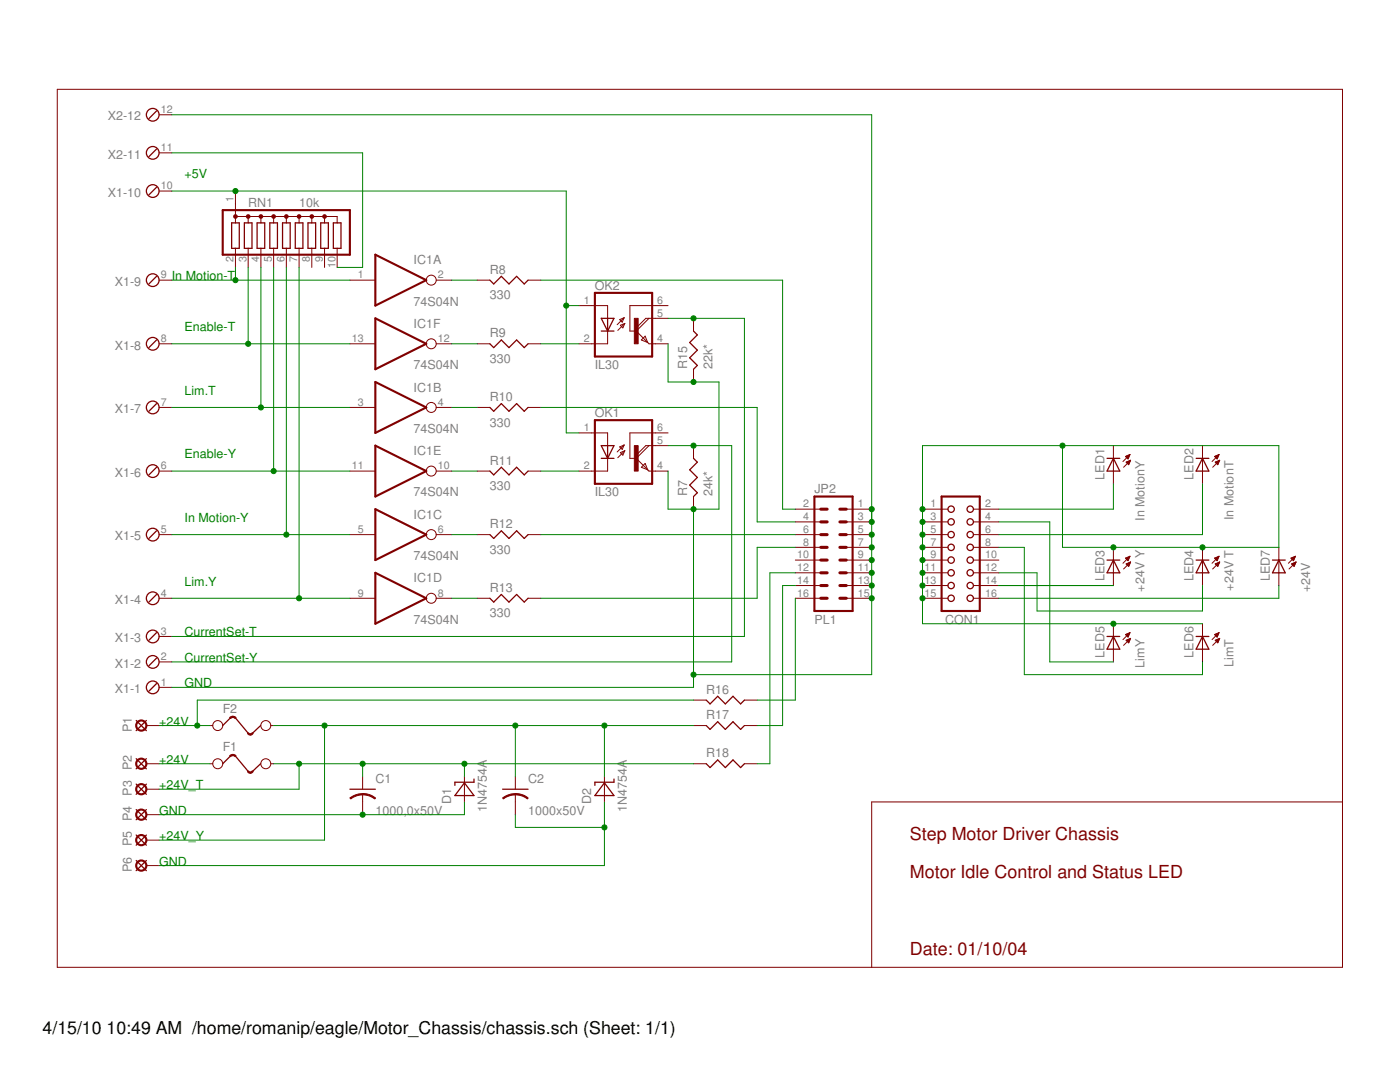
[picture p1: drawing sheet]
<svg xmlns="http://www.w3.org/2000/svg" width="279mm" height="216mm" viewBox="0 0 279 216" stroke-linecap="round" stroke-linejoin="round" font-family="sans-serif">
<g fill="#800000" stroke="#800000" stroke-width=".2">
<path d="M11.4 17.8v175.2z"/>
<path d="M11.4 193h162.6z"/>
<path d="M174 193h93.9z"/>
<path d="M267.9 160v33z"/>
<path d="M267.9 17.8v142.2z"/>
<path d="M11.4 17.8h256.5z"/>
<path d="M174 160v33z"/>
<path d="M174 160h93.9z"/>
<path d="M69.8 55.9h5.1z"/>
<path d="M87.1 55.9h3z"/>
<path d="M69.8 81.3h5.1z"/>
<path d="M87.1 81.3h3z"/>
<path d="M69.8 106.7h5.1z"/>
<path d="M87.1 106.7h3z"/>
<path d="M69.8 119.4h5.1z"/>
<path d="M87.1 119.4h3z"/>
<path d="M69.8 94h5.1z"/>
<path d="M87.1 94h3z"/>
<path d="M69.8 68.6h5.1z"/>
<path d="M87.1 68.6h3z"/>
<path d="M31.7 137.2h2.6z"/>
<path d="M31.7 132.1h2.6z"/>
<path d="M31.7 127h2.6z"/>
<path d="M31.7 119.4h2.6z"/>
<path d="M31.7 106.7h2.6z"/>
<path d="M31.7 94h2.6z"/>
<path d="M31.7 81.3h2.6z"/>
<path d="M31.7 68.6h2.6z"/>
<path d="M31.7 55.9h2.6z"/>
<path d="M31.7 38.1h2.6z"/>
<path d="M138.4 88.9v2.6z"/>
<path d="M138.4 99.1v2.5z"/>
<path d="M105.4 55.9h2.5z"/>
<path d="M95.2 55.9h2.6z"/>
<path d="M105.4 68.6h2.5z"/>
<path d="M95.2 68.6h2.6z"/>
<path d="M105.4 81.3h2.5z"/>
<path d="M95.2 81.3h2.6z"/>
<path d="M105.4 94h2.5z"/>
<path d="M95.2 94h2.6z"/>
<path d="M105.4 106.7h2.5z"/>
<path d="M95.2 106.7h2.6z"/>
<path d="M105.4 119.4h2.5z"/>
<path d="M95.2 119.4h2.6z"/>
<path d="M168.9 101.6h5.1z"/>
<path d="M168.9 104.1h5.1z"/>
<path d="M168.9 106.7h5.1z"/>
<path d="M168.9 109.2h5.1z"/>
<path d="M168.9 111.8h5.1z"/>
<path d="M158.7 101.6h5.1z"/>
<path d="M158.7 104.1h5.1z"/>
<path d="M158.7 106.7h5.1z"/>
<path d="M158.7 109.2h5.1z"/>
<path d="M158.7 111.8h5.1z"/>
<path d="M168.9 114.3h5.1z"/>
<path d="M168.9 116.8h5.1z"/>
<path d="M168.9 119.4h5.1z"/>
<path d="M158.7 114.3h5.1z"/>
<path d="M158.7 116.8h5.1z"/>
<path d="M158.7 119.4h5.1z"/>
<path d="M72.4 154.9v2.6z"/>
<path d="M72.4 160v2.6z"/>
<path d="M72.4 158.5v1.5z"/>
<path d="M102.8 154.9v2.6z"/>
<path d="M102.8 160v2.6z"/>
<path d="M102.8 158.5v1.5z"/>
<path d="M92.7 157.5v2.5z"/>
<path d="M92.7 154.9v2.6z"/>
<path d="M120.6 157.5v2.5z"/>
<path d="M120.6 154.9v2.6z"/>
<path d="M115.5 86.4h2.6z"/>
<path d="M115.5 94h2.6z"/>
<path d="M130.8 86.4h2.5z"/>
<path d="M130.8 94h2.5z"/>
<path d="M130.8 88.9h2.5z"/>
<path d="M125.7 86.4v5.1z"/>
<path d="M125.7 91.5h1.3z"/>
<path d="M123.3 91.3l1.4-1.4z"/>
<path d="M123.8 90.3l.9-.4z"/>
<path d="M123.8 90.3l.5 .5z"/>
<path d="M124.7 89.9l-.4 .9z"/>
<path d="M123.7 89.2l.9-.4z"/>
<path d="M123.7 89.2l.5 .5z"/>
<path d="M124.6 88.8l-.4 .9z"/>
<path d="M123.2 90.2l1.4-1.4z"/>
<path d="M121.3 91.5v2.5z"/>
<path d="M121.3 86.4v2.5z"/>
<path d="M118.1 94h3.2z"/>
<path d="M118.1 86.4h3.2z"/>
<path d="M125.7 86.4h5.1z"/>
<path d="M129.5 88.9l-2.5 2.6z"/>
<path d="M127 91.5l2.3 2.2z"/>
<path d="M129.5 94h1.3z"/>
<path d="M129.5 88.9h1.3z"/>
<path d="M128.8 92.5l.5 1.2z"/>
<path d="M129.3 93.7l.2 .3z"/>
<path d="M128 93.2l1.3 .5z"/>
<path d="M128 93.2l.8-.7z"/>
<path d="M128.9 88.9h.6z"/>
<path d="M127 90.8l1.9-1.9z"/>
<path d="M115.5 61h2.6z"/>
<path d="M115.5 68.6h2.6z"/>
<path d="M130.8 61h2.5z"/>
<path d="M130.8 68.6h2.5z"/>
<path d="M130.8 63.5h2.5z"/>
<path d="M125.7 61v5.1z"/>
<path d="M125.7 66.1h1.3z"/>
<path d="M123.3 65.9l1.4-1.4z"/>
<path d="M123.8 64.9l.9-.4z"/>
<path d="M123.8 64.9l.5 .5z"/>
<path d="M124.7 64.5l-.4 .9z"/>
<path d="M123.7 63.8l.9-.4z"/>
<path d="M123.7 63.8l.5 .5z"/>
<path d="M124.6 63.4l-.4 .9z"/>
<path d="M123.2 64.8l1.4-1.4z"/>
<path d="M121.3 66.1v2.5z"/>
<path d="M121.3 61v2.5z"/>
<path d="M118.1 68.6h3.2z"/>
<path d="M118.1 61h3.2z"/>
<path d="M125.7 61h5.1z"/>
<path d="M127 66.1l2.5-2.6z"/>
<path d="M127 66.1l2.3 2.2z"/>
<path d="M129.5 68.6h1.3z"/>
<path d="M129.5 63.5h1.3z"/>
<path d="M128.8 67.1l.5 1.2z"/>
<path d="M129.3 68.3l.2 .3z"/>
<path d="M128 67.8l1.3 .5z"/>
<path d="M128.8 67.1l-.8 .7z"/>
<path d="M128.9 63.5h.6z"/>
<path d="M128.9 63.5l-1.9 1.9z"/>
<path d="M138.4 63.5v2.6z"/>
<path d="M138.4 73.7v2.5z"/>
<path d="M148.6 139.7h2.5z"/>
<path d="M138.4 139.7h2.5z"/>
<path d="M148.6 144.8h2.5z"/>
<path d="M138.4 144.8h2.5z"/>
<path d="M148.6 152.4h2.5z"/>
<path d="M138.4 152.4h2.5z"/>
<path d="M47 38.1v2.6z"/>
<path d="M47 50.8v2.6z"/>
<path d="M49.5 50.8v2.6z"/>
<path d="M52.1 50.8v2.6z"/>
<path d="M54.6 50.8v2.6z"/>
<path d="M57.1 50.8v2.6z"/>
<path d="M59.7 50.8v2.6z"/>
<path d="M62.2 50.8v2.6z"/>
<path d="M64.8 50.8v2.6z"/>
<path d="M67.3 50.8v2.6z"/>
<path d="M47 49.6v1.2z"/>
<path d="M47 43.2v1.3z"/>
<path d="M47 43.2h2.5z"/>
<path d="M49.5 43.2v1.3z"/>
<path d="M49.5 43.2h2.6z"/>
<path d="M52.1 43.2v1.3z"/>
<path d="M52.1 43.2h2.5z"/>
<path d="M54.6 43.2v1.3z"/>
<path d="M54.6 43.2h2.5z"/>
<path d="M57.1 43.2v1.3z"/>
<path d="M57.1 49.6v1.2z"/>
<path d="M54.6 49.6v1.2z"/>
<path d="M52.1 49.6v1.2z"/>
<path d="M49.5 49.6v1.2z"/>
<path d="M59.7 49.6v1.2z"/>
<path d="M59.7 43.2v1.3z"/>
<path d="M59.7 43.2h2.5z"/>
<path d="M62.2 43.2v1.3z"/>
<path d="M62.2 43.2h2.6z"/>
<path d="M64.8 43.2v1.3z"/>
<path d="M64.8 43.2h2.5z"/>
<path d="M67.3 43.2v1.3z"/>
<path d="M67.3 49.6v1.2z"/>
<path d="M64.8 49.6v1.2z"/>
<path d="M62.2 49.6v1.2z"/>
<path d="M57.1 43.2h2.6z"/>
<path d="M47 40.7v2.5z"/>
<path d="M41.9 152.4h.6z"/>
<path d="M54 152.4h.6z"/>
<path d="M41.9 144.8h.6z"/>
<path d="M54 144.8h.6z"/>
<path d="M29.2 144.8h2.5z"/>
<path d="M29.2 152.4h2.5z"/>
<path d="M29.2 157.5h2.5z"/>
<path d="M29.2 162.6h2.5z"/>
<path d="M29.2 167.6h2.5z"/>
<path d="M29.2 172.7h2.5z"/>
<path d="M184.1 101.6h5.1z"/>
<path d="M194.3 101.6h5z"/>
<path d="M184.1 104.1h5.1z"/>
<path d="M194.3 104.1h5z"/>
<path d="M184.1 106.7h5.1z"/>
<path d="M194.3 106.7h5z"/>
<path d="M184.1 109.2h5.1z"/>
<path d="M194.3 109.2h5z"/>
<path d="M184.1 111.8h5.1z"/>
<path d="M194.3 111.8h5z"/>
<path d="M194.3 119.4h5z"/>
<path d="M194.3 114.3h5z"/>
<path d="M194.3 116.8h5z"/>
<path d="M184.1 119.4h5.1z"/>
<path d="M184.1 116.8h5.1z"/>
<path d="M184.1 114.3h5.1z"/>
<path d="M222.2 88.9v2.6z"/>
<path d="M222.2 94v2.5z"/>
<path d="M222.2 91.5v2.5z"/>
<path d="M224.2 93.2l1.4-1.4z"/>
<path d="M224.1 92.1l1.4-1.4z"/>
<path d="M225.6 91.8l-.3 .9z"/>
<path d="M224.7 92.2l.6 .5z"/>
<path d="M224.7 92.2l.9-.4z"/>
<path d="M225.1 92.5h.2z"/>
<path d="M225 92.4h.4z"/>
<path d="M224.8 92.3h.6z"/>
<path d="M224.8 92.2h.7z"/>
<path d="M225.1 92.1h.4z"/>
<path d="M225.4 91.9h.2z"/>
<path d="M225.5 90.7l-.4 .9z"/>
<path d="M224.6 91.1l.5 .5z"/>
<path d="M224.6 91.1l.9-.4z"/>
<path d="M225 91.5h.2z"/>
<path d="M224.9 91.4h.3z"/>
<path d="M224.8 91.2h.5z"/>
<path d="M224.7 91.1h.6z"/>
<path d="M224.8 91h.6z"/>
<path d="M225.1 90.9h.3z"/>
<path d="M225.4 90.7h.1z"/>
<path d="M240 88.9v2.6z"/>
<path d="M240 94v2.5z"/>
<path d="M240 91.5v2.5z"/>
<path d="M242 93.2l1.4-1.4z"/>
<path d="M241.9 92.1l1.4-1.4z"/>
<path d="M243.4 91.8l-.4 .9z"/>
<path d="M242.5 92.2l.5 .5z"/>
<path d="M242.5 92.2l.9-.4z"/>
<path d="M242.9 92.5h.2z"/>
<path d="M242.7 92.4h.5z"/>
<path d="M242.6 92.3h.6z"/>
<path d="M242.6 92.2h.7z"/>
<path d="M242.9 92.1h.4z"/>
<path d="M243.1 91.9h.3z"/>
<path d="M243.3 90.7l-.4 .9z"/>
<path d="M242.4 91.1l.5 .5z"/>
<path d="M242.4 91.1l.9-.4z"/>
<path d="M242.8 91.5h.1z"/>
<path d="M242.7 91.4h.3z"/>
<path d="M242.5 91.2h.6z"/>
<path d="M242.4 91.1h.7z"/>
<path d="M242.6 91h.6z"/>
<path d="M242.9 90.9h.3z"/>
<path d="M243.2 90.7h.1z"/>
<path d="M222.2 109.2v2.6z"/>
<path d="M222.2 114.3v2.5z"/>
<path d="M222.2 111.8v2.5z"/>
<path d="M224.2 113.5l1.4-1.4z"/>
<path d="M224.1 112.4l1.4-1.4z"/>
<path d="M225.6 112.1l-.3 .9z"/>
<path d="M224.7 112.5l.6 .5z"/>
<path d="M224.7 112.5l.9-.4z"/>
<path d="M225.1 112.9h.2z"/>
<path d="M225 112.8h.4z"/>
<path d="M224.9 112.7h.5z"/>
<path d="M224.8 112.6h.7z"/>
<path d="M224.9 112.4h.6z"/>
<path d="M225.2 112.3h.3z"/>
<path d="M225.5 112.2h.1z"/>
<path d="M225.5 111l-.4 .9z"/>
<path d="M224.6 111.4l.5 .5z"/>
<path d="M224.6 111.4l.9-.4z"/>
<path d="M225 111.7h.2z"/>
<path d="M224.8 111.6h.5z"/>
<path d="M224.7 111.5h.6z"/>
<path d="M224.7 111.4h.7z"/>
<path d="M225 111.2h.4z"/>
<path d="M225.3 111.1h.2z"/>
<path d="M240 109.2v2.6z"/>
<path d="M240 114.3v2.5z"/>
<path d="M240 111.8v2.5z"/>
<path d="M242 113.5l1.4-1.4z"/>
<path d="M241.9 112.4l1.4-1.4z"/>
<path d="M243.4 112.1l-.4 .9z"/>
<path d="M242.5 112.5l.5 .5z"/>
<path d="M242.5 112.5l.9-.4z"/>
<path d="M242.9 112.9h.2z"/>
<path d="M242.8 112.8h.3z"/>
<path d="M242.7 112.7h.5z"/>
<path d="M242.6 112.6h.6z"/>
<path d="M242.7 112.4h.6z"/>
<path d="M243 112.3h.3z"/>
<path d="M243.3 112.2h.1z"/>
<path d="M243.3 111l-.4 .9z"/>
<path d="M242.4 111.4l.5 .5z"/>
<path d="M242.4 111.4l.9-.4z"/>
<path d="M242.7 111.7h.3z"/>
<path d="M242.6 111.6h.4z"/>
<path d="M242.5 111.5h.6z"/>
<path d="M242.5 111.4h.6z"/>
<path d="M242.7 111.2h.5z"/>
<path d="M243 111.1h.2z"/>
<path d="M222.2 124.5v2.5z"/>
<path d="M222.2 129.5v2.6z"/>
<path d="M222.2 127v2.5z"/>
<path d="M224.2 128.8l1.4-1.4z"/>
<path d="M224.1 127.6l1.4-1.4z"/>
<path d="M225.6 127.4l-.3 .9z"/>
<path d="M224.7 127.8l.6 .5z"/>
<path d="M224.7 127.8l.9-.4z"/>
<path d="M225.1 128.1h.2z"/>
<path d="M225 128h.4z"/>
<path d="M224.8 127.9h.6z"/>
<path d="M224.8 127.8h.7z"/>
<path d="M225 127.6h.5z"/>
<path d="M225.3 127.5h.3z"/>
<path d="M225.5 126.2l-.4 .9z"/>
<path d="M224.6 126.6l.5 .5z"/>
<path d="M224.6 126.6l.9-.4z"/>
<path d="M225 127h.2z"/>
<path d="M224.9 126.9h.3z"/>
<path d="M224.8 126.8h.5z"/>
<path d="M224.7 126.7h.6z"/>
<path d="M224.8 126.6h.6z"/>
<path d="M225.1 126.4h.3z"/>
<path d="M225.4 126.3h.1z"/>
<path d="M240 124.5v2.5z"/>
<path d="M240 129.5v2.6z"/>
<path d="M240 127v2.5z"/>
<path d="M242 128.8l1.4-1.4z"/>
<path d="M241.9 127.6l1.4-1.4z"/>
<path d="M243.4 127.4l-.4 .9z"/>
<path d="M242.5 127.8l.5 .5z"/>
<path d="M242.5 127.8l.9-.4z"/>
<path d="M242.9 128.1h.2z"/>
<path d="M242.8 128h.3z"/>
<path d="M242.6 127.9h.6z"/>
<path d="M242.5 127.8h.7z"/>
<path d="M242.8 127.6h.5z"/>
<path d="M243.1 127.5h.2z"/>
<path d="M243.3 126.2l-.4 .9z"/>
<path d="M242.4 126.6l.5 .5z"/>
<path d="M242.4 126.6l.9-.4z"/>
<path d="M242.8 127h.1z"/>
<path d="M242.7 126.9h.3z"/>
<path d="M242.6 126.8h.5z"/>
<path d="M242.4 126.7h.7z"/>
<path d="M242.6 126.6h.6z"/>
<path d="M242.8 126.4h.4z"/>
<path d="M243.1 126.3h.1z"/>
<path d="M255.2 109.2v2.6z"/>
<path d="M255.2 114.3v2.5z"/>
<path d="M255.2 111.8v2.5z"/>
<path d="M257.3 113.5l1.4-1.4z"/>
<path d="M258.5 111l-1.4 1.4z"/>
<path d="M258.7 112.1l-.4 .9z"/>
<path d="M257.8 112.5l.5 .5z"/>
<path d="M257.8 112.5l.9-.4z"/>
<path d="M258.2 112.9h.1z"/>
<path d="M258 112.8h.4z"/>
<path d="M257.9 112.7h.5z"/>
<path d="M257.8 112.6h.7z"/>
<path d="M258 112.4h.5z"/>
<path d="M258.2 112.3h.4z"/>
<path d="M258.5 112.2h.1z"/>
<path d="M258.5 111l-.4 .9z"/>
<path d="M257.6 111.4l.5 .5z"/>
<path d="M257.6 111.4l.9-.4z"/>
<path d="M258 111.7h.2z"/>
<path d="M257.8 111.6h.5z"/>
<path d="M257.7 111.5h.6z"/>
<path d="M257.7 111.4h.7z"/>
<path d="M258 111.2h.4z"/>
<path d="M258.3 111.1h.2z"/>
<path d="M31.7 30.5h2.6z"/>
<path d="M31.7 22.9h2.6z"/>
<path d="M72.4 158.3h.3a3.9 3.9 0 0 1 2.2 .9l-.1 .2-1.4-.7-1-.1z" fill-rule="evenodd"/>
<path d="M69.8 159.2l1.2-.6 1.4-.2v.2l-1 .1-1.4 .7z" fill-rule="evenodd"/>
<path d="M102.8 158.3h.3a3.9 3.9 0 0 1 2.3 .9l-.1 .2-1.4-.7-1.1-.1z" fill-rule="evenodd"/>
<path d="M100.3 159.2l1.2-.6 1.3-.2v.2l-1 .1-1.3 .7z" fill-rule="evenodd"/>
<path d="M45.9 150.7l.6-.2v.3l-.5 .2-.2-.2z" fill-rule="evenodd"/>
<path d="M46.5 150.5l.6 .3-.2 .2-.4-.2z" fill-rule="evenodd"/>
<path d="M50 154l.3-.2 .2 .1-.4 .4z" fill-rule="evenodd"/>
<path d="M49.4 154l.2-.2 .4 .2v.3l-.4-.1z" fill-rule="evenodd"/>
<path d="M45.9 143.1l.6-.2v.3l-.5 .2-.2-.2z" fill-rule="evenodd"/>
<path d="M46.5 142.9l.6 .3-.2 .2-.4-.2z" fill-rule="evenodd"/>
<path d="M50 146.4l.3-.2 .2 .1-.4 .4z" fill-rule="evenodd"/>
<path d="M49.4 146.3l.2-.1 .4 .2v.3l-.4-.1z" fill-rule="evenodd"/>
</g>
<g fill="none" stroke="#800000" stroke-width=".2">
<circle cx="86.1" cy="55.9" r=".99"/>
<circle cx="86.1" cy="68.6" r=".99"/>
<circle cx="86.1" cy="94" r=".99"/>
<circle cx="86.1" cy="81.3" r=".99"/>
<circle cx="86.1" cy="106.7" r=".99"/>
<circle cx="86.1" cy="119.4" r=".99"/>
<circle cx="43.5" cy="144.8" r=".99"/>
<circle cx="43.5" cy="152.4" r=".99"/>
<circle cx="53" cy="144.8" r=".99"/>
<circle cx="53" cy="152.4" r=".99"/>
</g>
<g fill="#800000" stroke="#800000" stroke-width=".42">
<path d="M74.9 50.8l10.2 5.1z"/>
<path d="M74.9 61l10.2-5.1z"/>
<path d="M74.9 50.8v10.2z"/>
<path d="M74.9 76.2l10.2 5.1z"/>
<path d="M74.9 86.4l10.2-5.1z"/>
<path d="M74.9 76.2v10.2z"/>
<path d="M74.9 101.6l10.2 5.1z"/>
<path d="M74.9 111.8l10.2-5.1z"/>
<path d="M74.9 101.6v10.2z"/>
<path d="M74.9 114.3l10.2 5.1z"/>
<path d="M74.9 124.5l10.2-5.1z"/>
<path d="M74.9 114.3v10.2z"/>
<path d="M74.9 88.9l10.2 5.1z"/>
<path d="M74.9 99.1l10.2-5.1z"/>
<path d="M74.9 88.9v10.2z"/>
<path d="M74.9 63.5l10.2 5.1z"/>
<path d="M74.9 73.7l10.2-5.1z"/>
<path d="M74.9 63.5v10.2z"/>
<path d="M162.5 99.1h7.7z"/>
<path d="M162.5 99.1v22.8z"/>
<path d="M170.2 99.1v22.8z"/>
<path d="M162.5 121.9h7.7z"/>
<path d="M130.2 83.8v12.7z"/>
<path d="M118.7 83.8v12.7z"/>
<path d="M118.7 83.8h11.5z"/>
<path d="M118.7 96.5h11.5z"/>
<path d="M130.2 58.4v12.7z"/>
<path d="M118.7 58.4v12.7z"/>
<path d="M118.7 58.4h11.5z"/>
<path d="M118.7 71.1h11.5z"/>
<path d="M44.4 41.9v8.9z"/>
<path d="M44.4 41.9h25.4z"/>
<path d="M69.8 41.9v8.9z"/>
<path d="M44.4 50.8h25.4z"/>
<path d="M187.9 99.1h7.6z"/>
<path d="M195.5 99.1v22.8z"/>
<path d="M187.9 121.9h7.6z"/>
<path d="M187.9 99.1v22.8z"/>
</g>
<g fill="none" stroke="#800000" stroke-width=".25">
<circle cx="30.5" cy="22.9" r="1.27"/>
<circle cx="30.5" cy="38.1" r="1.27"/>
<circle cx="30.5" cy="30.5" r="1.27"/>
<circle cx="30.5" cy="55.9" r="1.27"/>
<circle cx="30.5" cy="68.6" r="1.27"/>
<circle cx="30.5" cy="94" r="1.27"/>
<circle cx="30.5" cy="81.3" r="1.27"/>
<circle cx="30.5" cy="119.4" r="1.27"/>
<circle cx="30.5" cy="106.7" r="1.27"/>
<circle cx="189.8" cy="116.8" r=".64"/>
<circle cx="189.8" cy="114.3" r=".64"/>
<circle cx="189.8" cy="106.7" r=".64"/>
<circle cx="189.8" cy="111.8" r=".64"/>
<circle cx="189.8" cy="119.4" r=".64"/>
<circle cx="189.8" cy="101.6" r=".64"/>
<circle cx="189.8" cy="104.1" r=".64"/>
<circle cx="189.8" cy="109.2" r=".64"/>
<circle cx="193.6" cy="104.1" r=".64"/>
<circle cx="193.6" cy="119.4" r=".64"/>
<circle cx="193.6" cy="114.3" r=".64"/>
<circle cx="193.6" cy="111.8" r=".64"/>
<circle cx="193.6" cy="116.8" r=".64"/>
<circle cx="193.6" cy="106.7" r=".64"/>
<circle cx="193.6" cy="109.2" r=".64"/>
<circle cx="193.6" cy="101.6" r=".64"/>
<circle cx="30.5" cy="127" r="1.27"/>
<circle cx="30.5" cy="137.2" r="1.27"/>
<circle cx="30.5" cy="132.1" r="1.27"/>
</g>
<g fill="#800000" stroke="#800000" stroke-width=".25">
<path d="M29.7 137.9l1.5-1.5z"/>
<path d="M31.2 131.3l-1.5 1.5z"/>
<path d="M29.7 127.8l1.5-1.6z"/>
<path d="M29.7 120.1l1.5-1.5z"/>
<path d="M29.7 107.4l1.5-1.5z"/>
<path d="M31.2 93.2l-1.5 1.6z"/>
<path d="M31.2 80.5l-1.5 1.6z"/>
<path d="M29.7 69.4l1.5-1.6z"/>
<path d="M29.7 56.7l1.5-1.6z"/>
<path d="M29.7 38.9l1.5-1.5z"/>
<path d="M138.4 91.5l.8 .7z"/>
<path d="M139.2 92.2l-1.6 1.5z"/>
<path d="M137.6 93.7l1.6 1.6z"/>
<path d="M139.2 95.3l-1.6 1.5z"/>
<path d="M137.6 96.8l1.6 1.5z"/>
<path d="M139.2 98.3l-.8 .8z"/>
<path d="M105.4 55.9l-.8 .8z"/>
<path d="M103.1 55.1l1.5 1.6z"/>
<path d="M103.1 55.1l-1.5 1.6z"/>
<path d="M100.1 55.1l1.5 1.6z"/>
<path d="M100.1 55.1l-1.6 1.6z"/>
<path d="M97.8 55.9l.7 .8z"/>
<path d="M105.4 68.6l-.8 .8z"/>
<path d="M103.1 67.8l1.5 1.6z"/>
<path d="M103.1 67.8l-1.5 1.6z"/>
<path d="M100.1 67.8l1.5 1.6z"/>
<path d="M100.1 67.8l-1.6 1.6z"/>
<path d="M97.8 68.6l.7 .8z"/>
<path d="M105.4 81.3l-.8 .8z"/>
<path d="M103.1 80.5l1.5 1.6z"/>
<path d="M103.1 80.5l-1.5 1.6z"/>
<path d="M100.1 80.5l1.5 1.6z"/>
<path d="M100.1 80.5l-1.6 1.6z"/>
<path d="M97.8 81.3l.7 .8z"/>
<path d="M105.4 94l-.8 .8z"/>
<path d="M103.1 93.2l1.5 1.6z"/>
<path d="M103.1 93.2l-1.5 1.6z"/>
<path d="M100.1 93.2l1.5 1.6z"/>
<path d="M100.1 93.2l-1.6 1.6z"/>
<path d="M97.8 94l.7 .8z"/>
<path d="M105.4 106.7l-.8 .7z"/>
<path d="M103.1 105.9l1.5 1.5z"/>
<path d="M103.1 105.9l-1.5 1.5z"/>
<path d="M100.1 105.9l1.5 1.5z"/>
<path d="M100.1 105.9l-1.6 1.5z"/>
<path d="M97.8 106.7l.7 .7z"/>
<path d="M105.4 119.4l-.8 .7z"/>
<path d="M103.1 118.6l1.5 1.5z"/>
<path d="M103.1 118.6l-1.5 1.5z"/>
<path d="M100.1 118.6l1.5 1.5z"/>
<path d="M100.1 118.6l-1.6 1.5z"/>
<path d="M97.8 119.4l.7 .7z"/>
<path d="M69.8 157.5h5.1z"/>
<path d="M100.3 157.5h5.1z"/>
<path d="M92.7 156.2l1.9 2.5z"/>
<path d="M92.7 156.2l-1.9 2.5z"/>
<path d="M90.8 158.7h3.8z"/>
<path d="M90.8 156.1h3.8z"/>
<path d="M94.6 155.4v.7z"/>
<path d="M90.8 156.1v.6z"/>
<path d="M120.6 156.2l1.9 2.5z"/>
<path d="M120.6 156.2l-1.9 2.5z"/>
<path d="M118.7 158.7h3.8z"/>
<path d="M118.7 156.1h3.8z"/>
<path d="M122.5 155.4v.7z"/>
<path d="M118.7 156.1v.6z"/>
<path d="M122.5 88.9l-1.2 2.6z"/>
<path d="M120 88.9l1.3 2.6z"/>
<path d="M121.3 91.5h1.2z"/>
<path d="M120 91.5h1.3z"/>
<path d="M121.3 88.9h1.2z"/>
<path d="M121.3 88.9v2.6z"/>
<path d="M120 88.9h1.3z"/>
<path d="M122.5 63.5l-1.2 2.6z"/>
<path d="M120 63.5l1.3 2.6z"/>
<path d="M121.3 66.1h1.2z"/>
<path d="M120 66.1h1.3z"/>
<path d="M121.3 63.5h1.2z"/>
<path d="M121.3 63.5v2.6z"/>
<path d="M120 63.5h1.3z"/>
<path d="M138.4 66.1l.8 .7z"/>
<path d="M139.2 66.8l-1.6 1.5z"/>
<path d="M137.6 68.3l1.6 1.6z"/>
<path d="M139.2 69.9l-1.6 1.5z"/>
<path d="M137.6 71.4l1.6 1.5z"/>
<path d="M139.2 72.9l-.8 .8z"/>
<path d="M148.6 139.7l-.8 .8z"/>
<path d="M146.3 138.9l1.5 1.6z"/>
<path d="M146.3 138.9l-1.5 1.6z"/>
<path d="M143.2 138.9l1.6 1.6z"/>
<path d="M143.2 138.9l-1.5 1.6z"/>
<path d="M140.9 139.7l.8 .8z"/>
<path d="M147.8 145.5l.8-.7z"/>
<path d="M146.3 144l1.5 1.5z"/>
<path d="M146.3 144l-1.5 1.5z"/>
<path d="M143.2 144l1.6 1.5z"/>
<path d="M143.2 144l-1.5 1.5z"/>
<path d="M140.9 144.8l.8 .7z"/>
<path d="M147.8 153.2l.8-.8z"/>
<path d="M146.3 151.6l1.5 1.6z"/>
<path d="M146.3 151.6l-1.5 1.6z"/>
<path d="M143.2 151.6l1.6 1.6z"/>
<path d="M143.2 151.6l-1.5 1.6z"/>
<path d="M140.9 152.4l.8 .8z"/>
<path d="M47.8 44.5v5.1z"/>
<path d="M46.2 44.5v5.1z"/>
<path d="M47 44.5h.8z"/>
<path d="M46.2 49.6h.8z"/>
<path d="M47 49.6h.8z"/>
<path d="M46.2 44.5h.8z"/>
<path d="M49.5 49.6h.8z"/>
<path d="M48.8 49.6h.7z"/>
<path d="M49.5 44.5h.8z"/>
<path d="M48.8 44.5h.7z"/>
<path d="M50.3 44.5v5.1z"/>
<path d="M48.8 44.5v5.1z"/>
<path d="M52.8 44.5v5.1z"/>
<path d="M55.4 44.5v5.1z"/>
<path d="M57.9 44.5v5.1z"/>
<path d="M51.3 44.5v5.1z"/>
<path d="M53.8 44.5v5.1z"/>
<path d="M56.4 44.5v5.1z"/>
<path d="M52.1 44.5h.7z"/>
<path d="M54.6 44.5h.8z"/>
<path d="M57.1 44.5h.8z"/>
<path d="M51.3 44.5h.8z"/>
<path d="M53.8 44.5h.8z"/>
<path d="M56.4 44.5h.7z"/>
<path d="M52.1 49.6h.7z"/>
<path d="M54.6 49.6h.8z"/>
<path d="M57.1 49.6h.8z"/>
<path d="M51.3 49.6h.8z"/>
<path d="M53.8 49.6h.8z"/>
<path d="M56.4 49.6h.7z"/>
<path d="M60.5 44.5v5.1z"/>
<path d="M58.9 44.5v5.1z"/>
<path d="M59.7 44.5h.8z"/>
<path d="M58.9 49.6h.8z"/>
<path d="M59.7 49.6h.8z"/>
<path d="M58.9 44.5h.8z"/>
<path d="M62.2 49.6h.8z"/>
<path d="M61.5 49.6h.7z"/>
<path d="M62.2 44.5h.8z"/>
<path d="M61.5 44.5h.7z"/>
<path d="M63 44.5v5.1z"/>
<path d="M61.5 44.5v5.1z"/>
<path d="M65.5 44.5v5.1z"/>
<path d="M68 44.5v5.1z"/>
<path d="M64 44.5v5.1z"/>
<path d="M66.5 44.5v5.1z"/>
<path d="M64.8 44.5h.7z"/>
<path d="M67.3 44.5h.7z"/>
<path d="M64 44.5h.8z"/>
<path d="M66.5 44.5h.8z"/>
<path d="M64.8 49.6h.7z"/>
<path d="M67.3 49.6h.7z"/>
<path d="M64 49.6h.8z"/>
<path d="M66.5 49.6h.8z"/>
<path d="M46 150.9l-1.6 1.5z"/>
<path d="M47 150.9l2.5 3z"/>
<path d="M50.4 153.9l1.6-1.5z"/>
<path d="M46 143.3l-1.6 1.5z"/>
<path d="M47 143.3l2.5 3z"/>
<path d="M50.4 146.3l1.6-1.5z"/>
<path d="M27.2 145.8l2-2z"/>
<path d="M27.2 143.8l2 2z"/>
<path d="M29.2 151.4l-2 2z"/>
<path d="M27.2 151.4l2 2z"/>
<path d="M27.2 158.5l2-2z"/>
<path d="M27.2 156.5l2 2z"/>
<path d="M27.2 163.6l2-2.1z"/>
<path d="M27.2 161.5l2 2.1z"/>
<path d="M29.2 166.6l-2 2.1z"/>
<path d="M27.2 166.6l2 2.1z"/>
<path d="M27.2 173.7l2-2z"/>
<path d="M27.2 171.7l2 2z"/>
<path d="M222.2 91.5l-1.3 2.5z"/>
<path d="M222.2 91.5l1.3 2.5z"/>
<path d="M220.9 91.5h1.3z"/>
<path d="M222.2 91.5h1.3z"/>
<path d="M220.9 94h1.3z"/>
<path d="M222.2 94h1.3z"/>
<path d="M240 91.5l-1.3 2.5z"/>
<path d="M240 91.5l1.3 2.5z"/>
<path d="M238.7 91.5h1.3z"/>
<path d="M240 91.5h1.3z"/>
<path d="M238.7 94h1.3z"/>
<path d="M240 94h1.3z"/>
<path d="M222.2 111.8l-1.3 2.5z"/>
<path d="M222.2 111.8l1.3 2.5z"/>
<path d="M220.9 111.8h1.3z"/>
<path d="M222.2 111.8h1.3z"/>
<path d="M220.9 114.3h1.3z"/>
<path d="M222.2 114.3h1.3z"/>
<path d="M240 111.8l-1.3 2.5z"/>
<path d="M240 111.8l1.3 2.5z"/>
<path d="M238.7 111.8h1.3z"/>
<path d="M240 111.8h1.3z"/>
<path d="M238.7 114.3h1.3z"/>
<path d="M240 114.3h1.3z"/>
<path d="M222.2 127l-1.3 2.5z"/>
<path d="M222.2 127l1.3 2.5z"/>
<path d="M220.9 127h1.3z"/>
<path d="M222.2 127h1.3z"/>
<path d="M220.9 129.5h1.3z"/>
<path d="M222.2 129.5h1.3z"/>
<path d="M240 127l-1.3 2.5z"/>
<path d="M240 127l1.3 2.5z"/>
<path d="M238.7 127h1.3z"/>
<path d="M240 127h1.3z"/>
<path d="M238.7 129.5h1.3z"/>
<path d="M240 129.5h1.3z"/>
<path d="M255.2 111.8l-1.2 2.5z"/>
<path d="M255.2 111.8l1.3 2.5z"/>
<path d="M254 111.8h1.2z"/>
<path d="M255.2 111.8h1.3z"/>
<path d="M254 114.3h1.2z"/>
<path d="M255.2 114.3h1.3z"/>
<path d="M29.7 31.3l1.5-1.6z"/>
<path d="M31.2 22.1l-1.5 1.6z"/>
</g>
<g fill="#800000" stroke="#800000" stroke-width=".61">
<path d="M167.6 111.8h1.3z"/>
<path d="M167.6 109.2h1.3z"/>
<path d="M167.6 106.7h1.3z"/>
<path d="M167.6 104.1h1.3z"/>
<path d="M167.6 101.6h1.3z"/>
<path d="M163.8 111.8h1.3z"/>
<path d="M163.8 109.2h1.3z"/>
<path d="M163.8 106.7h1.3z"/>
<path d="M163.8 104.1h1.3z"/>
<path d="M163.8 101.6h1.3z"/>
<path d="M163.8 114.3h1.3z"/>
<path d="M163.8 116.8h1.3z"/>
<path d="M163.8 119.4h1.3z"/>
<path d="M167.6 114.3h1.3z"/>
<path d="M167.6 116.8h1.3z"/>
<path d="M167.6 119.4h1.3z"/>
</g>
<g fill="#800000" stroke="#800000" stroke-width=".2">
<path d="M126.6 88.9h.8v5.1h-.8z"/>
<path d="M126.6 63.5h.8v5.1h-.8z"/>
</g>
<g fill="none" stroke="#800000" stroke-width=".42">
<circle cx="47" cy="43.2" r=".25"/>
<circle cx="49.5" cy="43.2" r=".25"/>
<circle cx="52.1" cy="43.2" r=".25"/>
<circle cx="54.6" cy="43.2" r=".25"/>
<circle cx="57.1" cy="43.2" r=".25"/>
<circle cx="59.7" cy="43.2" r=".25"/>
<circle cx="62.2" cy="43.2" r=".25"/>
<circle cx="64.8" cy="43.2" r=".25"/>
<circle cx="28.2" cy="157.5" r="1.02"/>
<circle cx="28.2" cy="152.4" r="1.02"/>
<circle cx="28.2" cy="144.8" r="1.02"/>
<circle cx="28.2" cy="162.6" r="1.02"/>
<circle cx="28.2" cy="167.6" r="1.02"/>
<circle cx="28.2" cy="172.7" r="1.02"/>
</g>
<g fill="#008000" stroke="#008000" stroke-width=".2">
<path d="M90.1 55.9h5.1z"/>
<path d="M90.1 68.6h5.1z"/>
<path d="M90.1 81.3h5.1z"/>
<path d="M90.1 94h5.1z"/>
<path d="M90.1 106.7h5.1z"/>
<path d="M90.1 119.4h5.1z"/>
<path d="M34.3 55.9h12.7z"/>
<path d="M47 55.9h22.8z"/>
<path d="M47 53.4v2.5z"/>
<path d="M34.3 68.6h15.2z"/>
<path d="M49.5 68.6h20.3z"/>
<path d="M49.5 53.4v15.2z"/>
<path d="M34.3 81.3h17.8z"/>
<path d="M52.1 81.3h17.7z"/>
<path d="M52.1 53.4v27.9z"/>
<path d="M34.3 94h20.3z"/>
<path d="M54.6 94h15.2z"/>
<path d="M54.6 53.4v40.6z"/>
<path d="M34.3 106.7h22.8z"/>
<path d="M57.1 106.7h12.7z"/>
<path d="M57.1 53.4v53.3z"/>
<path d="M34.3 119.4h25.4z"/>
<path d="M59.7 119.4h10.1z"/>
<path d="M59.7 53.4v66z"/>
<path d="M34.3 38.1h12.7z"/>
<path d="M47 38.1h66z"/>
<path d="M113 38.1v22.9z"/>
<path d="M113 61v25.4z"/>
<path d="M113 86.4h2.5z"/>
<path d="M113 61h2.5z"/>
<path d="M107.9 68.6h7.6z"/>
<path d="M107.9 94h7.6z"/>
<path d="M133.3 63.5h5.1z"/>
<path d="M138.4 63.5h10.2z"/>
<path d="M148.6 63.5v63.5z"/>
<path d="M34.3 127h114.3z"/>
<path d="M107.9 119.4h43.2z"/>
<path d="M151.1 109.2v10.2z"/>
<path d="M151.1 109.2h7.6z"/>
<path d="M107.9 106.7h50.8z"/>
<path d="M107.9 81.3h43.2z"/>
<path d="M151.1 104.1h7.6z"/>
<path d="M151.1 81.3v22.8z"/>
<path d="M107.9 55.9h48.3z"/>
<path d="M156.2 55.9v45.7z"/>
<path d="M156.2 101.6h2.5z"/>
<path d="M158.7 119.4v20.3z"/>
<path d="M151.1 139.7h7.6z"/>
<path d="M156.2 116.8h2.5z"/>
<path d="M156.2 116.8v28z"/>
<path d="M151.1 144.8h5.1z"/>
<path d="M153.6 114.3h5.1z"/>
<path d="M153.6 114.3v38.1z"/>
<path d="M151.1 152.4h2.5z"/>
<path d="M34.3 132.1h111.7z"/>
<path d="M146 88.9v43.2z"/>
<path d="M133.3 88.9h5.1z"/>
<path d="M138.4 88.9h7.6z"/>
<path d="M54.6 144.8h10.2z"/>
<path d="M64.8 144.8h38z"/>
<path d="M102.8 144.8h17.8z"/>
<path d="M120.6 144.8h17.8z"/>
<path d="M120.6 144.8v10.1z"/>
<path d="M102.8 144.8v10.1z"/>
<path d="M64.8 144.8v22.8z"/>
<path d="M31.7 167.6h33.1z"/>
<path d="M92.7 160v2.6z"/>
<path d="M72.4 162.6h20.3z"/>
<path d="M31.7 162.6h40.7z"/>
<path d="M102.8 162.6v2.5z"/>
<path d="M120.6 160v5.1z"/>
<path d="M120.6 165.1v7.6z"/>
<path d="M102.8 165.1h17.8z"/>
<path d="M31.7 172.7h88.9z"/>
<path d="M39.4 139.7h99z"/>
<path d="M39.4 139.7v5.1z"/>
<path d="M39.4 144.8h2.5z"/>
<path d="M31.7 144.8h7.7z"/>
<path d="M174 101.6v2.5z"/>
<path d="M174 104.1v2.6z"/>
<path d="M174 106.7v2.5z"/>
<path d="M174 109.2v2.6z"/>
<path d="M174 111.8v2.5z"/>
<path d="M174 114.3v2.5z"/>
<path d="M174 116.8v2.6z"/>
<path d="M174 119.4v15.2z"/>
<path d="M34.3 137.2h104.1z"/>
<path d="M133.3 94v7.6z"/>
<path d="M133.3 101.6h5.1z"/>
<path d="M138.4 134.6v2.6z"/>
<path d="M138.4 101.6v33z"/>
<path d="M138.4 101.6h5.1z"/>
<path d="M143.5 76.2v25.4z"/>
<path d="M133.3 68.6v7.6z"/>
<path d="M133.3 76.2h5.1z"/>
<path d="M138.4 76.2h5.1z"/>
<path d="M138.4 134.6h35.6z"/>
<path d="M34.3 22.9h139.7z"/>
<path d="M174 22.9v78.7z"/>
<path d="M59.7 152.4v5.1z"/>
<path d="M54.6 152.4h5.1z"/>
<path d="M59.7 152.4h12.7z"/>
<path d="M72.4 152.4h20.3z"/>
<path d="M92.7 152.4h45.7z"/>
<path d="M72.4 152.4v2.5z"/>
<path d="M92.7 152.4v2.5z"/>
<path d="M31.7 157.5h28z"/>
<path d="M31.7 152.4h10.2z"/>
<path d="M255.2 88.9v20.3z"/>
<path d="M222.2 88.9h17.8z"/>
<path d="M240 88.9h15.2z"/>
<path d="M240 109.2h15.2z"/>
<path d="M222.2 109.2h17.8z"/>
<path d="M212 109.2h10.2z"/>
<path d="M212 88.9h10.2z"/>
<path d="M222.2 124.5h17.8z"/>
<path d="M184.1 124.5h38.1z"/>
<path d="M184.1 119.4v5.1z"/>
<path d="M184.1 116.8v2.6z"/>
<path d="M184.1 114.3v2.5z"/>
<path d="M184.1 111.8v2.5z"/>
<path d="M184.1 109.2v2.6z"/>
<path d="M184.1 106.7v2.5z"/>
<path d="M184.1 104.1v2.6z"/>
<path d="M184.1 101.6v2.5z"/>
<path d="M212 88.9v20.3z"/>
<path d="M184.1 88.9v12.7z"/>
<path d="M184.1 88.9h27.9z"/>
<path d="M199.3 109.2h5.1z"/>
<path d="M204.4 109.2v25.4z"/>
<path d="M204.4 134.6h35.6z"/>
<path d="M240 132.1v2.5z"/>
<path d="M199.3 119.4h55.9z"/>
<path d="M255.2 116.8v2.6z"/>
<path d="M199.3 116.8h22.9z"/>
<path d="M199.3 101.6h22.9z"/>
<path d="M222.2 96.5v5.1z"/>
<path d="M199.3 106.7h40.7z"/>
<path d="M240 96.5v10.2z"/>
<path d="M199.3 104.1h10.2z"/>
<path d="M209.5 132.1h12.7z"/>
<path d="M209.5 104.1v28z"/>
<path d="M199.3 114.3h7.7z"/>
<path d="M207 114.3v7.6z"/>
<path d="M207 121.9h33z"/>
<path d="M240 116.8v5.1z"/>
<path d="M67.3 53.4h5.1z"/>
<path d="M72.4 30.5v22.9z"/>
<path d="M34.3 30.5h38.1z"/>
<circle cx="47" cy="55.9" r=".51"/>
<circle cx="49.5" cy="68.6" r=".51"/>
<circle cx="52.1" cy="81.3" r=".51"/>
<circle cx="54.6" cy="94" r=".51"/>
<circle cx="57.1" cy="106.7" r=".51"/>
<circle cx="59.7" cy="119.4" r=".51"/>
<circle cx="47" cy="38.1" r=".51"/>
<circle cx="113" cy="61" r=".51"/>
<circle cx="138.4" cy="63.5" r=".51"/>
<circle cx="138.4" cy="88.9" r=".51"/>
<circle cx="102.8" cy="144.8" r=".51"/>
<circle cx="120.6" cy="144.8" r=".51"/>
<circle cx="64.8" cy="144.8" r=".51"/>
<circle cx="72.4" cy="162.6" r=".51"/>
<circle cx="120.6" cy="165.1" r=".51"/>
<circle cx="39.4" cy="144.8" r=".51"/>
<circle cx="138.4" cy="101.6" r=".51"/>
<circle cx="138.4" cy="76.2" r=".51"/>
<circle cx="138.4" cy="134.6" r=".51"/>
<circle cx="174" cy="104.1" r=".51"/>
<circle cx="174" cy="106.7" r=".51"/>
<circle cx="174" cy="109.2" r=".51"/>
<circle cx="174" cy="111.8" r=".51"/>
<circle cx="174" cy="114.3" r=".51"/>
<circle cx="174" cy="116.8" r=".51"/>
<circle cx="174" cy="119.4" r=".51"/>
<circle cx="174" cy="101.6" r=".51"/>
<circle cx="72.4" cy="152.4" r=".51"/>
<circle cx="92.7" cy="152.4" r=".51"/>
<circle cx="59.7" cy="152.4" r=".51"/>
<circle cx="184.1" cy="104.1" r=".51"/>
<circle cx="184.1" cy="106.7" r=".51"/>
<circle cx="184.1" cy="109.2" r=".51"/>
<circle cx="184.1" cy="111.8" r=".51"/>
<circle cx="184.1" cy="119.4" r=".51"/>
<circle cx="184.1" cy="116.8" r=".51"/>
<circle cx="184.1" cy="114.3" r=".51"/>
<circle cx="222.2" cy="109.2" r=".51"/>
<circle cx="240" cy="109.2" r=".51"/>
<circle cx="222.2" cy="124.5" r=".51"/>
<circle cx="212" cy="88.9" r=".51"/>
<circle cx="184.1" cy="101.6" r=".51"/>
</g>
<g font-size="3.6" fill="#800000">
<text x="181.6" y="167.6">Step Motor Driver Chassis</text>
<text x="181.6" y="175.2">Motor Idle Control and Status LED</text>
<text x="181.6" y="190.5">Date: 01/10/04</text>
</g>
<g font-size="3.5">
<text x="8.5" y="206.4">4/15/10</text>
<text x="21.3" y="206.4">10:49 AM /home/romanip/eagle/Motor_Chassis/chassis.sch (Sheet: 1/1)</text>
</g>
<g font-size="2.5" fill="#808080">
<text x="21.5" y="24">X2-12</text>
<text x="21.5" y="31.7">X2-11</text>
<text x="21.5" y="39.3">X1-10</text>
<text x="49.5" y="41.3">RN1</text>
<text x="59.7" y="41.3">10k</text>
<text x="82.5" y="52.7">IC1A</text>
<text x="22.9" y="57">X1-9</text>
<text x="97.8" y="59.7">330</text>
<text x="97.8" y="54.6">R8</text>
<text x="118.7" y="57.8">OK2</text>
<text x="82.5" y="61">74S04N</text>
<text x="82.5" y="65.4">IC1F</text>
<text x="22.9" y="69.7">X1-8</text>
<text x="97.8" y="67.3">R9</text>
<text x="82.5" y="73.7">74S04N</text>
<text x="97.8" y="72.4">330</text>
<text x="118.7" y="73.6">IL30</text>
<text x="137.1" y="73.7" transform="rotate(-90 137.1 73.7)">R15</text>
<text x="142.2" y="73.7" transform="rotate(-90 142.2 73.7)">22k*</text>
<text x="22.9" y="82.4">X1-7</text>
<text x="82.5" y="78.1">IC1B</text>
<text x="97.8" y="80">R10</text>
<text x="118.7" y="83.2">OK1</text>
<text x="82.5" y="86.4">74S04N</text>
<text x="97.8" y="85.1">330</text>
<text x="22.9" y="95.1">X1-6</text>
<text x="82.5" y="90.8">IC1E</text>
<text x="97.8" y="92.7">R11</text>
<text x="220.4" y="95.7" transform="rotate(-90 220.4 95.7)">LED1</text>
<text x="238.2" y="95.7" transform="rotate(-90 238.2 95.7)">LED2</text>
<text x="82.5" y="99.1">74S04N</text>
<text x="97.8" y="97.8">330</text>
<text x="118.7" y="99">IL30</text>
<text x="137.1" y="99.1" transform="rotate(-90 137.1 99.1)">R7</text>
<text x="142.2" y="99.1" transform="rotate(-90 142.2 99.1)">24k*</text>
<text x="162.5" y="98.3">JP2</text>
<text x="22.9" y="107.8">X1-5</text>
<text x="82.5" y="103.5">IC1C</text>
<text x="97.8" y="105.4">R12</text>
<text x="228.4" y="103.9" transform="rotate(-90 228.4 103.9)">In MotionY</text>
<text x="246.2" y="103.8" transform="rotate(-90 246.2 103.8)">In MotionT</text>
<text x="82.5" y="111.8">74S04N</text>
<text x="97.8" y="110.5">330</text>
<text x="82.5" y="116.2">IC1D</text>
<text x="97.8" y="118.1">R13</text>
<text x="220.4" y="116" transform="rotate(-90 220.4 116)">LED3</text>
<text x="228.4" y="118" transform="rotate(-90 228.4 118)">+24V Y</text>
<text x="238.2" y="116" transform="rotate(-90 238.2 116)">LED4</text>
<text x="246.2" y="117.9" transform="rotate(-90 246.2 117.9)">+24V T</text>
<text x="253.4" y="116" transform="rotate(-90 253.4 116)">LED7</text>
<text x="261.4" y="118.2" transform="rotate(-90 261.4 118.2)">+24V</text>
<text x="22.9" y="120.5">X1-4</text>
<text x="82.5" y="124.5">74S04N</text>
<text x="97.8" y="123.2">330</text>
<text x="162.5" y="124.5">PL1</text>
<text x="188.6" y="124.5">CON1</text>
<text x="22.9" y="128.1">X1-3</text>
<text x="220.4" y="131.2" transform="rotate(-90 220.4 131.2)">LED5</text>
<text x="238.2" y="131.2" transform="rotate(-90 238.2 131.2)">LED6</text>
<text x="22.9" y="133.2">X1-2</text>
<text x="228.4" y="133.2" transform="rotate(-90 228.4 133.2)">LimY</text>
<text x="246.2" y="133.1" transform="rotate(-90 246.2 133.1)">LimT</text>
<text x="22.9" y="138.3">X1-1</text>
<text x="44.4" y="142.2">F2</text>
<text x="140.9" y="138.4">R16</text>
<text x="140.9" y="143.5">R17</text>
<text x="26.3" y="146" transform="rotate(-90 26.3 146)">P1</text>
<text x="44.4" y="149.9">F1</text>
<text x="26.3" y="153.7" transform="rotate(-90 26.3 153.7)">P2</text>
<text x="140.9" y="151.1">R18</text>
<text x="26.3" y="158.7" transform="rotate(-90 26.3 158.7)">P3</text>
<text x="74.9" y="156.2">C1</text>
<text x="90.1" y="160.4" transform="rotate(-90 90.1 160.4)">D1</text>
<text x="97.2" y="161.9" transform="rotate(-90 97.2 161.9)">1N4754A</text>
<text x="105.4" y="156.2">C2</text>
<text x="118" y="160.4" transform="rotate(-90 118 160.4)">D2</text>
<text x="125.1" y="161.9" transform="rotate(-90 125.1 161.9)">1N4754A</text>
<text x="26.3" y="163.8" transform="rotate(-90 26.3 163.8)">P4</text>
<text x="74.9" y="162.5">1000,0x50V</text>
<text x="105.4" y="162.5">1000x50V</text>
<text x="26.3" y="174" transform="rotate(-90 26.3 174)">P6</text>
<text x="26.3" y="168.9" transform="rotate(-90 26.3 168.9)">P5</text>
</g>
<g font-size="2.5" fill="#008000">
<text x="36.8" y="35.6">+5V</text>
<text x="34.3" y="55.9">In Motion-T</text>
<text x="36.8" y="66.1">Enable-T</text>
<text x="36.8" y="78.8">Lim.T</text>
<text x="36.8" y="91.5">Enable-Y</text>
<text x="36.8" y="104.1">In Motion-Y</text>
<text x="36.8" y="116.8">Lim.Y</text>
<text x="36.8" y="127">CurrentSet-T</text>
<text x="36.8" y="137.2">GND</text>
<text x="36.8" y="132.1">CurrentSet-Y</text>
<text x="31.7" y="144.8">+24V</text>
<text x="31.7" y="152.4">+24V</text>
<text x="31.7" y="157.5">+24V_T</text>
<text x="31.7" y="167.6">+24V_Y</text>
<text x="31.7" y="162.5">GND</text>
<text x="31.7" y="172.7">GND</text>
</g>
<g font-size="2.1" fill="#808080">
<text x="32.1" y="22.5">12</text>
<text x="32.1" y="30.2">11</text>
<text x="32.1" y="37.8">10</text>
<text x="46.6" y="40.3" transform="rotate(-90 46.6 40.3)">1</text>
<text x="46.6" y="52.4" transform="rotate(-90 46.6 52.4)">2</text>
<text x="49.2" y="52.4" transform="rotate(-90 49.2 52.4)">3</text>
<text x="51.7" y="52.4" transform="rotate(-90 51.7 52.4)">4</text>
<text x="54.2" y="52.4" transform="rotate(-90 54.2 52.4)">5</text>
<text x="56.8" y="52.4" transform="rotate(-90 56.8 52.4)">6</text>
<text x="59.3" y="52.4" transform="rotate(-90 59.3 52.4)">7</text>
<text x="61.9" y="52.4" transform="rotate(-90 61.9 52.4)">8</text>
<text x="64.4" y="52.4" transform="rotate(-90 64.4 52.4)">9</text>
<text x="66.9" y="53.5" transform="rotate(-90 66.9 53.5)">10</text>
<text x="32.1" y="55.5">9</text>
<text x="71.4" y="55.5">1</text>
<text x="87.4" y="55.5">2</text>
<text x="116.5" y="60.6">1</text>
<text x="131.1" y="60.6">6</text>
<text x="131.1" y="63.2">5</text>
<text x="32.1" y="68.2">8</text>
<text x="70.2" y="68.2">13</text>
<text x="87.4" y="68.2">12</text>
<text x="116.5" y="68.2">2</text>
<text x="131.1" y="68.2">4</text>
<text x="32.1" y="80.9">7</text>
<text x="71.4" y="80.9">3</text>
<text x="87.4" y="80.9">4</text>
<text x="116.5" y="86">1</text>
<text x="131.1" y="86">6</text>
<text x="131.1" y="88.6">5</text>
<text x="32.1" y="93.6">6</text>
<text x="70.2" y="93.6">11</text>
<text x="87.4" y="93.6">10</text>
<text x="116.5" y="93.6">2</text>
<text x="131.1" y="93.6">4</text>
<text x="160.3" y="101.3">2</text>
<text x="171.2" y="101.3">1</text>
<text x="185.7" y="101.3">1</text>
<text x="196.6" y="101.3">2</text>
<text x="32.1" y="106.3">5</text>
<text x="71.4" y="106.3">5</text>
<text x="87.4" y="106.3">6</text>
<text x="160.3" y="103.8">4</text>
<text x="160.3" y="106.3">6</text>
<text x="171.2" y="103.8">3</text>
<text x="171.2" y="106.3">5</text>
<text x="185.7" y="103.8">3</text>
<text x="185.7" y="106.3">5</text>
<text x="196.6" y="103.8">4</text>
<text x="196.6" y="106.3">6</text>
<text x="159.1" y="111.4">10</text>
<text x="159.1" y="113.9">12</text>
<text x="160.3" y="108.9">8</text>
<text x="171.2" y="108.9">7</text>
<text x="171.2" y="111.4">9</text>
<text x="171.2" y="113.9">11</text>
<text x="184.5" y="113.9">11</text>
<text x="185.7" y="108.9">7</text>
<text x="185.7" y="111.4">9</text>
<text x="196.6" y="108.9">8</text>
<text x="196.6" y="111.4">10</text>
<text x="196.6" y="113.9">12</text>
<text x="32.1" y="119">4</text>
<text x="71.4" y="119">9</text>
<text x="87.4" y="119">8</text>
<text x="159.1" y="116.5">14</text>
<text x="159.1" y="119">16</text>
<text x="171.2" y="116.5">13</text>
<text x="171.2" y="119">15</text>
<text x="184.5" y="119">15</text>
<text x="184.5" y="116.5">13</text>
<text x="196.6" y="119">16</text>
<text x="196.6" y="116.5">14</text>
<text x="32.1" y="131.7">2</text>
<text x="32.1" y="126.6">3</text>
<text x="32.1" y="136.8">1</text>
</g>
</svg>
